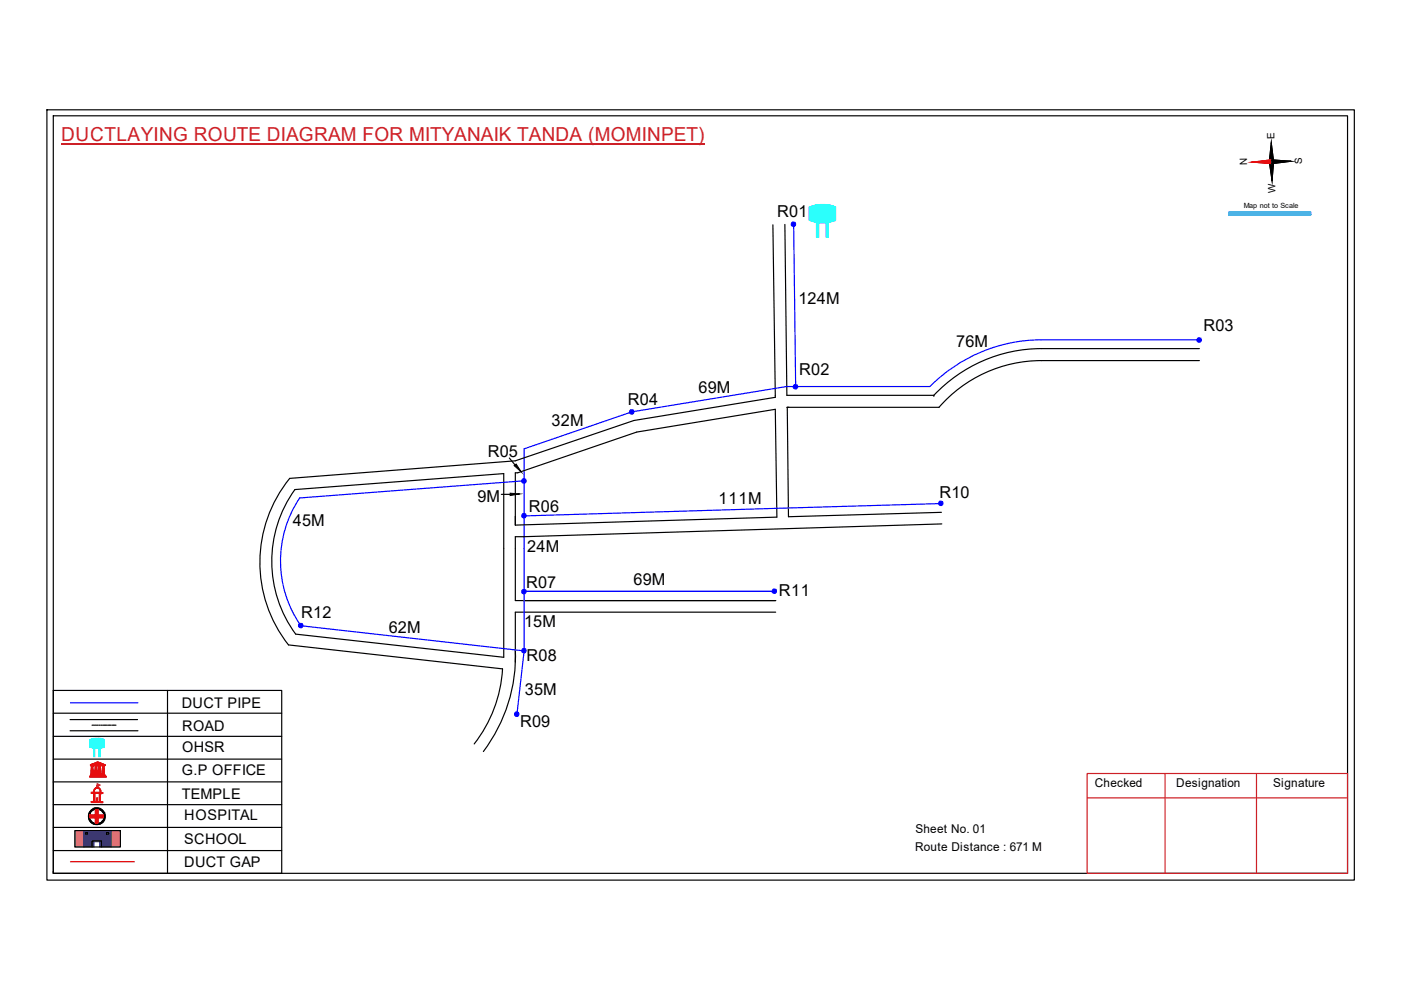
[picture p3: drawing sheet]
<svg xmlns="http://www.w3.org/2000/svg" width="297mm" height="210mm" viewBox="0 0 297 210" stroke-linecap="round" stroke-linejoin="round" font-family="sans-serif">
<path d="M11.3 151.2h48.4M11.3 156.1h48.4M14.9 152.6h14.3M14.9 154.9h14.3M35.5 146.4v38.8M11.3 175.4h48.4M11.3 161h48.4M11.3 165.8h48.4M11.3 170.6h48.4M11.3 180.3h48.4" fill="none" stroke="#000" stroke-width=".25"/>
<path d="M21 158.6h.3v1.8h-.3z" fill-rule="evenodd" fill="#0ffffc"/>
<path d="M21 158.6h.3v1.8h-.3z" fill="none" stroke="#0ffffc" stroke-width=".21"/>
<path d="M19.9 158.6h.2v1.8h-.2z" fill-rule="evenodd" fill="#0ffffc"/>
<path d="M19 156.9l1.6-.4 1.5 .3v1.6l-1.5 .3-1.6-.4zM19.9 158.6h.2v1.8h-.2z" fill="none" stroke="#0ffffc" stroke-width=".21"/>
<path d="M19 156.8a4 4 0 0 1 3.1 0v1.7a4.5 4.5 0 0 1-3-.1z" fill-rule="evenodd" fill="#0ffffc"/>
<path d="M19 156.8a4 4 0 0 1 3.1 0v1.7a4.5 4.5 0 0 1-3-.1z" fill="none" stroke="#0ffffc" stroke-width=".21"/>
<path d="M19 164.6h3.5v.2h-3.5zM19.2 164.3h3.1v.2h-3.1zM19.2 162.1l1.5-.6 1.6 .7zM19.3 162.4l.6-.1-.2 .1 .1 1.7h-.5l.1-1.7zM19.3 164.2h2.8v.1h-2.8zM19.5 162.1l1.2-.5 1.3 .5zM20.1 162.3h.5v1.8h-.5zM20.7 161.7l.2 .1-.2 .3zM20.9 162.3h.5v1.8h-.5zM21.6 162.3l.6 .1h-.1v1.7h-.4l.1-1.7z" fill="none" stroke="#f00" stroke-width=".21"/>
<path d="M21.6 162.3h.5v1.8h-.5z" fill-rule="evenodd" fill="#f00"/>
<path d="M21.6 162.3h.5v1.8h-.5z" fill="none" stroke="#f00" stroke-width=".21"/>
<path d="M20.9 162.3h.5v1.8h-.5z" fill-rule="evenodd" fill="#f00"/>
<path d="M20.9 162.3h.5v1.8h-.5z" fill="none" stroke="#f00" stroke-width=".21"/>
<path d="M20.1 162.3h.5v1.8h-.5z" fill-rule="evenodd" fill="#f00"/>
<path d="M20.1 162.3h.5v1.8h-.5z" fill="none" stroke="#f00" stroke-width=".21"/>
<path d="M19.3 162.3h.5v1.8h-.5z" fill-rule="evenodd" fill="#f00"/>
<path d="M19.3 162.3h.5v1.8h-.5z" fill="none" stroke="#f00" stroke-width=".21"/>
<path d="M20.6 161.7h.4v.4h-.4z" fill-rule="evenodd" fill="#f00"/>
<path d="M19 164.6h3.6v.2h-3.6zM19 164.7h3.6M19.2 164.3h3.1v.2h-3.1zM19.2 164.4h3.1M19.3 164.2h2.8v.1h-2.8zM19.3 164.3h2.8M20.6 161.7h.4v.4h-.4z" fill="none" stroke="#f00" stroke-width=".21"/>
<path d="M19.2 162.1l1-.4a.94 .94 0 0 1 1.1 0l1 .4v.2h-3.1zM19.9 162.1h.7l-.1-.3zM21 161.8l-.1 .3h.7z" fill-rule="evenodd" fill="#f00"/>
<path d="M19.2 162.1l1-.4a.94 .94 0 0 1 1.1 0l1 .4v.2h-3.1zM19.9 162.1l.6-.3 .1 .3zM20.1 168.1h1l-.1 1.9-.9-.1zM20.1 167.2a.73 .73 0 0 1 .9-.2 .73 .73 0 0 1 .4 .9v.2h.4v.1h-.5v1.7l.5 .1v.2l-2.5-.1v-.2h.6v-1.8h-.5v-.1h.5v-.4zM20.1 167.3a.55 .55 0 0 1 1 0l.2 .8-1.4-.1zM20.5 169.2l.1 .6zM20.6 166.5l.1 .5zM21 161.8l.6 .3h-.7z" fill="none" stroke="#f00" stroke-width=".21"/>
<path d="M20.6 166.2l.6 .3-.5 .3z" fill="none" stroke="#e66000" stroke-width=".21"/>
<path d="M20 167.2a.8 .8 0 0 1 1.4 .3v.5l.4 .1v.1l-.5 .1v1.5l.1 .2h.4v.2h-2.5v-.3l.6-.1v-1.6h-.6v-.2h.5zM20.1 167.4l-.2 .6h1.3l-.1-.6-.2-.3h-.5zM20.1 168.3v1.6h.9v-1.7zM20.4 169.2h.3l-.1 .7h-.2z" fill-rule="evenodd" fill="#f00"/>
<path d="M20 167.2a.8 .8 0 0 1 1.4 .3v.5l.4 .1v.1l-.5 .1v1.5l.1 .2h.4v.2h-2.5v-.3l.6-.1v-1.6h-.6v-.2h.5zM20.1 167.4l.3-.3h.5l.2 .3 .1 .6h-1.3zM20.1 168.3l.9-.1v1.7h-.9zM20.4 169.2h.3l-.1 .7h-.2z" fill="none" stroke="#f00" stroke-width=".21"/>
<path d="M20.6 166.5v.5z" fill="#f00"/>
<path d="M20.6 166.5v.5z" fill="none" stroke="#f00" stroke-width=".21"/>
<path d="M20.6 166.5v.5z" fill="#f00"/>
<path d="M20.6 166.5v.5z" fill="none" stroke="#f00" stroke-width=".21"/>
<path d="M20.6 166.5v.5z" fill="#f00"/>
<path d="M20.6 166.5v.5zM20.6 166.5v.5" fill="none" stroke="#f00" stroke-width=".21"/>
<path d="M20.7 166.8l-.1 .2z" fill="#f00"/>
<path d="M20.7 166.8l-.1 .2z" fill="none" stroke="#f00" stroke-width=".21"/>
<path d="M20.7 166.8v.2z" fill="#f00"/>
<path d="M20.7 166.8v.2z" fill="none" stroke="#f00" stroke-width=".21"/>
<path d="M20.6 167h.1z" fill="#f00"/>
<path d="M20.6 167h.1z" fill="none" stroke="#f00" stroke-width=".21"/>
<path d="M20.6 167h.1z" fill="#f00"/>
<path d="M20.6 167h.1z" fill="none" stroke="#f00" stroke-width=".21"/>
<path d="M20.6 166.2l.6 .3-.6 .3z" fill-rule="evenodd" fill="#e66000"/>
<path d="M20.6 166.2l.6 .3-.6 .3z" fill="none" stroke="#e66000" stroke-width=".21"/>
<path d="M11.3 146.4h48.4v38.8h-48.4zM19.5 153.8h.4M20 153.8h.3M20.4 153.8h.4M21 153.8h.2M21.4 153.8h.3M21.9 153.8h.3M22.3 153.8h.3M22.8 153.8h.4M23.2 153.8h.4M23.7 153.8h.4M24.2 153.8h.4" fill="none" stroke="#000" stroke-width=".25"/>
<path d="M14.9 149h14.3" fill="none" stroke="#00f" stroke-width=".25"/>
<g fill="none" stroke="#000" stroke-width=".21">
<path d="M19.3 172a1.38 1.38 0 0 1 2.4 .2 1.49 1.49 0 0 1-.8 2.4 1.59 1.59 0 0 1-1.7-.8 1.59 1.59 0 0 1 .1-1.8z"/>
<circle cx="20.5" cy="173" r="1.81"/>
<circle cx="20.5" cy="173.1" r="1.78"/>
<circle cx="20.5" cy="173.1" r="1.59"/>
</g>
<path d="M18.7 173a1.81 1.81 0 0 1 3.6 0 1.81 1.81 0 0 1-3.6 0zM19.3 172a1.55 1.55 0 0 0 .2 2.2 1.55 1.55 0 0 0 2.2-.1 1.55 1.55 0 0 0-.2-2.2l-.4-.2a1.37 1.37 0 0 0-1.8 .3z" fill-rule="evenodd" fill="#000"/>
<path d="M19.1 172.8h1.2v-1.1h.5v1.1h1.1v.6h-1.1v1.1h-.5v-1.1h-1.2z" fill="none" stroke="#f00" stroke-width=".25"/>
<path d="M19.1 172.8h1.1v-1.1h.6v1.1h1.1v.6h-1.1v1.1h-.6v-1.1h-1.1z" fill-rule="evenodd" fill="#f00"/>
<path d="M19.1 172.8h1.1v-1.1h.6v1.1h1.1v.6h-1.1v1.1h-.6v-1.1h-1.1z" fill="none" stroke="#f00" stroke-width=".21"/>
<path d="M14.9 182.7h13.6" fill="none" stroke="#f00" stroke-width=".25"/>
<path d="M15.9 176.1h1.9v3.5h-1.9zM23.6 176.1h1.9v3.5h-1.9z" fill-rule="evenodd" fill="#c8c92d"/>
<path d="M15.9 176.1h1.9v3.5h-1.9zM23.6 176.1h1.9v3.5h-1.9z" fill="none" stroke="#c8c92d" stroke-width=".21"/>
<path d="M17.7 176.1h5.9v3.5h-2.5v-1.1h-1.2v1.1h-2.2zM18.2 176.5v.4h.3v-.4zM22.6 176.5v.4h.4v-.4z" fill-rule="evenodd" fill="#293189"/>
<path d="M17.7 176.1h5.9v3.5h-2.5v-1.1h-1.2v1.1h-2.2zM18.2 176.5h.3v.4h-.3zM22.6 176.5h.4v.4h-.4z" fill="none" stroke="#293189" stroke-width=".21"/>
<path d="M9.9 23.3h277.2v163.3h-277.2zM11.3 24.6h274.4v160.6h-274.4zM273.7 34.2l-8.2 .2M15.9 176.1h9.6v3.5h-9.6zM18.2 176.5h.4v.4h-.4zM19.5 179.6v-1.3h2v1.3M22.6 176.5h.5v.4h-.5zM11.3 184.8v.4" fill="none" stroke="#000" stroke-width=".25"/>
<path d="M13 30.4h136.5M230.5 164h55.2v21.2h-55.2zM230.5 169.2h55.2M247 164v21.2M266.4 164v21.2" fill="none" stroke="#cd2027" stroke-width=".25"/>
<path d="M269.1 34.3h.9l-.3 4.1zM269.5 30.2l.5 4.1h-.9z" fill="#000"/>
<path d="M269.1 34.3h.9l-.3 4.1zM269.5 30.2l.5 4.1h-.9z" fill="none" stroke="#000" stroke-width=".21"/>
<path d="M265.5 34.4l4.1-.5v.8z" fill="#f00"/>
<path d="M265.5 34.4l4.1-.5v.8z" fill="none" stroke="#f00" stroke-width=".21"/>
<path d="M269.6 33.9l4.1 .3-4.1 .5zM269.1 34.3h.9l-.3 4.1zM269.5 30.2l.5 4.1h-.9z" fill="#000"/>
<path d="M269.1 34.3h.9l-.3 4.1zM269.5 30.2l.5 4.1h-.9zM269.6 33.9l4.1 .3-4.1 .5z" fill="none" stroke="#000" stroke-width=".21"/>
<path d="M273.7 34.2l-8.2 .2" fill="none" stroke="#000" stroke-width=".25"/>
<path d="M265.5 34.4l4.1-.5v.8z" fill="#f00"/>
<path d="M265.5 34.4l4.1-.5v.8z" fill="none" stroke="#f00" stroke-width=".21"/>
<path d="M269.6 33.9l4.1 .3-4.1 .5z" fill="#000"/>
<path d="M269.6 33.9l4.1 .3-4.1 .5z" fill="none" stroke="#000" stroke-width=".21"/>
<path d="M269.6 34.3l-4.1 .1" fill="none" stroke="#f00" stroke-width=".25"/>
<path d="M273.7 34.2l-4.1 .1" fill="none" stroke="#000" stroke-width=".25"/>
<path d="M260.6 45h17.2v.6h-17.2z" fill-rule="evenodd" fill="#0093dd"/>
<path d="M260.6 45h17.2v.6h-17.2z" fill="none" stroke="#0093dd" stroke-width=".21"/>
<path d="M260.6 45h17.3v.6h-17.3z" fill="none" stroke="#0093dd" stroke-width=".25"/>
<path d="M163.9 47.7l.5 36.5-30 5-25.1 8.5-47.9 3.7a28.3 28.3 0 0 0-.2 35.3l45.3 5.1a28.5 28.5 0 0 1-6 15.9M166.4 47.6l.4 36.2h31.2M254.3 73.9h-33.5a31.4 31.4 0 0 0-22.8 9.9M254.3 76.5h-33.5a28.7 28.7 0 0 0-21.7 9.9h-32.3M166.9 86.4l.3 23.2 32.4-1M198 83.8h.1M62.5 103.8l44.3-3.4v39l-44.1-4.9a26 26 0 0 1-.2-30.7zM109.3 100.2h.5l25.2-8.6 29.4-4.8 .3 22.8-55.4 1.7zM199.7 111.1l-90.4 2.7v13.5h55.2M109.3 137.8a33.6 33.6 0 0 1-6.8 21.5M164.5 129.8h-55.2v10.6" fill="none" stroke="#000" stroke-width=".25"/>
<path d="M168.3 47.6l.4 34.4M254.3 72.1h-33.5a33.5 33.5 0 0 0-23.7 9.9h-30.4l-32.5 5.3M133.8 87.4l-22.7 7.8v42.8M111.1 101.9l-47.6 3.7a24 24 0 0 0 .3 27.1l47.3 5.3M199.5 106.8l-88.4 2.6M111.1 125.4h53.4M111.1 138l-1.5 13.5" fill="none" stroke="#00f" stroke-width=".25"/>
<circle cx="109.6" cy="151.4" r=".49" fill="#00f"/>
<circle cx="109.6" cy="151.4" r=".49" fill="none" stroke="#00f" stroke-width=".21"/>
<circle cx="111.1" cy="137.9" r=".49" fill="#00f"/>
<circle cx="111.1" cy="137.9" r=".49" fill="none" stroke="#00f" stroke-width=".21"/>
<circle cx="111.1" cy="125.4" r=".49" fill="#00f"/>
<circle cx="111.1" cy="125.4" r=".49" fill="none" stroke="#00f" stroke-width=".21"/>
<circle cx="111.1" cy="109.3" r=".49" fill="#00f"/>
<circle cx="111.1" cy="109.3" r=".49" fill="none" stroke="#00f" stroke-width=".21"/>
<circle cx="111.1" cy="101.9" r=".49" fill="#00f"/>
<circle cx="111.1" cy="101.9" r=".49" fill="none" stroke="#00f" stroke-width=".21"/>
<circle cx="199.5" cy="106.7" r=".49" fill="#00f"/>
<circle cx="199.5" cy="106.7" r=".49" fill="none" stroke="#00f" stroke-width=".21"/>
<circle cx="168.7" cy="82" r=".49" fill="#00f"/>
<circle cx="168.7" cy="82" r=".49" fill="none" stroke="#00f" stroke-width=".21"/>
<circle cx="254.3" cy="72.1" r=".49" fill="#00f"/>
<circle cx="254.3" cy="72.1" r=".49" fill="none" stroke="#00f" stroke-width=".21"/>
<circle cx="168.3" cy="47.5" r=".49" fill="#00f"/>
<circle cx="168.3" cy="47.5" r=".49" fill="none" stroke="#00f" stroke-width=".21"/>
<path d="M109 98.7l.4-.3 1.1 1.7z" fill="#000"/>
<path d="M109 98.7l.4-.3 1.1 1.7z" fill="none" stroke="#000" stroke-width=".21"/>
<path d="M108 97.1l1.2 1.5" fill="none" stroke="#000" stroke-width=".25"/>
<circle cx="63.8" cy="132.6" r=".49" fill="#00f"/>
<circle cx="63.8" cy="132.6" r=".49" fill="none" stroke="#00f" stroke-width=".21"/>
<circle cx="134" cy="87.3" r=".49" fill="#00f"/>
<circle cx="134" cy="87.3" r=".49" fill="none" stroke="#00f" stroke-width=".21"/>
<path d="M108.2 104.6l2 .1-2 .4z" fill="#000"/>
<path d="M108.2 104.6l2 .1-2 .4z" fill="none" stroke="#000" stroke-width=".21"/>
<path d="M106.3 104.8h1.9" fill="none" stroke="#000" stroke-width=".25"/>
<circle cx="164.2" cy="125.3" r=".49" fill="#00f"/>
<circle cx="164.2" cy="125.3" r=".49" fill="none" stroke="#00f" stroke-width=".21"/>
<path d="M175.1 47h.5v3.3h-.5z" fill-rule="evenodd" fill="#0ffffc"/>
<path d="M175.1 47h.5v3.3h-.5z" fill="none" stroke="#0ffffc" stroke-width=".21"/>
<path d="M173.1 47h.5v3.3h-.5z" fill-rule="evenodd" fill="#0ffffc"/>
<path d="M171.6 43.9a7.5 7.5 0 0 1 5.6 0v2.8a7.1 7.1 0 0 1-5.6 0zM173.1 47h.5v3.3h-.5z" fill="none" stroke="#0ffffc" stroke-width=".21"/>
<path d="M171.6 43.9a7.8 7.8 0 0 1 5.6 0v2.8a3.1 3.1 0 0 1-2.2 .5 5.6 5.6 0 0 1-3.3-.5z" fill-rule="evenodd" fill="#0ffffc"/>
<path d="M171.6 43.9a7.8 7.8 0 0 1 5.6 0v2.8a3.1 3.1 0 0 1-2.2 .5 5.6 5.6 0 0 1-3.3-.5z" fill="none" stroke="#0ffffc" stroke-width=".21"/>
<text font-size="4.1" fill="#cd2027" x="13" y="29.9">DUCTLAYING ROUTE DIAGRAM FOR MITYANAIK TANDA (MOMINPET)</text>
<g font-size="3.5">
<text x="164.8" y="46">R01</text>
<text x="169.3" y="64.4">124M</text>
<text x="255.1" y="70.1">R03</text>
<text x="202.7" y="73.7">76M</text>
<text x="148.1" y="83.2">69M</text>
<text x="169.5" y="79.5">R02</text>
<text x="133.1" y="85.9">R04</text>
<text x="117" y="90.3">32M</text>
<text x="103.4" y="96.9">R05</text>
<text x="101.2" y="106.4">9M</text>
<text x="152.4" y="106.8">111M</text>
<text x="199.2" y="105.5">R10</text>
<text x="62.1" y="111.6">45M</text>
<text x="112.1" y="108.5">R06</text>
<text x="111.8" y="117">24M</text>
<text x="111.5" y="124.6">R07</text>
<text x="134.3" y="124.1">69M</text>
<text x="63.9" y="131">R12</text>
<text x="165.1" y="126.3">R11</text>
<text x="82.4" y="134.1">62M</text>
<text x="111.1" y="132.9">15M</text>
<text x="111.6" y="140.2">R08</text>
<text x="111.3" y="147.3">35M</text>
<text x="110.3" y="154.1">R09</text>
</g>
<g font-size="3.1">
<text x="38.6" y="150">DUCT PIPE</text>
<text x="38.6" y="154.9">ROAD</text>
<text x="38.6" y="159.5">OHSR</text>
<text x="38.6" y="164.3">G.P OFFICE</text>
<text x="38.6" y="169.3">TEMPLE</text>
<text x="39.1" y="173.9">HOSPITAL</text>
<text x="39.1" y="179">SCHOOL</text>
<text x="39.1" y="183.8">DUCT GAP</text>
</g>
<g font-size="2.6">
<text x="232.1" y="167">Checked</text>
<text x="249.4" y="167">Designation</text>
<text x="270" y="167">Signature</text>
<text x="194.1" y="176.6">Sheet No. 01</text>
<text x="194" y="180.3">Route Distance : 671 M</text>
</g>
<g font-size="2.1">
<text x="270.2" y="29.5" transform="rotate(-91 270.2 29.5)">E</text>
<text x="264.5" y="35.1" transform="rotate(-91 264.5 35.1)">N</text>
<text x="276.1" y="34.8" transform="rotate(-91 276.1 34.8)">S</text>
<text x="270.5" y="40.9" transform="rotate(-91 270.5 40.9)">W</text>
</g>
<text font-size="1.5" x="263.7" y="44.2">Map not to Scale</text>
</svg>
